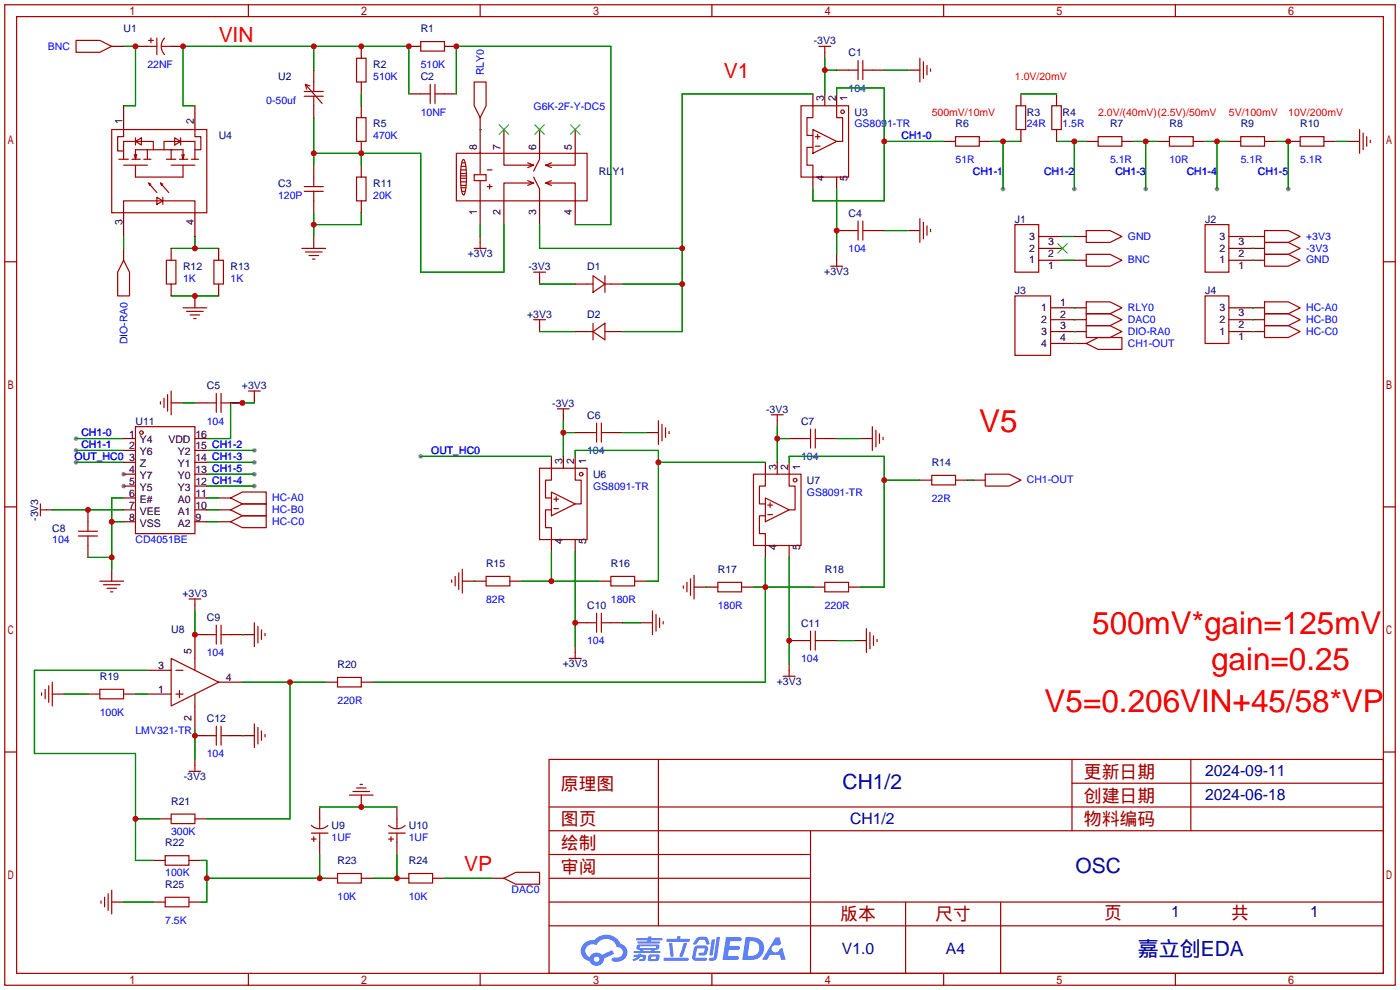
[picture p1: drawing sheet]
<svg xmlns="http://www.w3.org/2000/svg" width="299mm" height="212mm" viewBox="0 0 299 212" stroke-linecap="round" stroke-linejoin="round" font-family="sans-serif">
<g fill="#999">
<circle cx="26.4" cy="101.3" r=".51"/>
<circle cx="26.4" cy="103.9" r=".51"/>
<circle cx="229.6" cy="40.4" r=".51"/>
<circle cx="244.9" cy="40.4" r=".51"/>
<circle cx="260.1" cy="40.4" r=".51"/>
<circle cx="275.3" cy="40.4" r=".51"/>
<circle cx="16.3" cy="93.7" r=".51"/>
<circle cx="16.3" cy="96.3" r=".51"/>
<circle cx="16.3" cy="98.8" r=".51"/>
<circle cx="54.4" cy="96.3" r=".51"/>
<circle cx="54.4" cy="98.8" r=".51"/>
<circle cx="54.4" cy="101.3" r=".51"/>
<circle cx="54.4" cy="103.9" r=".51"/>
<circle cx="214.4" cy="40.4" r=".51"/>
<circle cx="89.9" cy="97.5" r=".51"/>
</g>
<g fill="none" stroke="#a10000" stroke-width=".25">
<path d="M1 1h297.2v209.6h-297.2zM3.6 3.6h292.1v204.4h-292.1zM53.1 1v2.6M102.6 1v2.6M152.1 1v2.6M201.7 1v2.6M251.2 1v2.6M1 55.9h2.6M295.7 55.9h2.5M1 108.3h2.6M295.7 108.3h2.5M1 160.7h2.6"/>
<path d="M117.3 162.3h178.4v45.7h-178.4zM117.3 177.5h178.4M117.3 172.5h178.4M140.7 162.3v35.6M173.2 177.5v30.5M229.1 162.3v15.2M229.1 167.4h66.6M254.5 162.3v15.2M295.7 160.7h2.5M117.3 182.6h55.9M117.3 197.9h178.4M117.3 192.8h178.4"/>
<path d="M117.3 187.7h55.9M193.5 192.8v15.2M213.9 192.8v15.2M53.1 208v2.6M102.6 208v2.6M152.1 208v2.6M201.7 208v2.6M251.2 208v2.6"/>
</g>
<g fill="#5487ff">
<path d="M155.2 200.3h2.6a.48 .48 0 0 1 .7 .4 .48 .48 0 0 1-.6 .4h-1.8l-.2 1.1h1.9a.43 .43 0 0 1 .4 .4 .43 .43 0 0 1-.5 .4h-1.9l-.2 1.3h1.7a.45 .45 0 0 1 .5 .2 .45 .45 0 0 1-.1 .6h-3.3z"/>
<path d="M165.7 200.3h.9l.4 1.5-.8 .3a.84 .84 0 0 0-1.2 .3 .84 .84 0 0 0 .4 1.1 .84 .84 0 0 0 1.1-.4l.1-.2 .6-.3 .7 2.5h-1l-.2-1h-2.1l-.6 1h-1.1z"/>
<path d="M152.1 200.8h.7l-.5 3.1a.36 .36 0 0 1-.3 .3 .36 .36 0 0 1-.4-.3z"/>
<path d="M153.2 200.2h.7l-.6 4.3a1.13 1.13 0 0 1-1.8 .6l.2-.4h.7l.2-.2z"/>
<path d="M148.9 200.6l.6-.4h1a.77 .77 0 0 1 .9 .5l.3 1-.2 .2h-.5l-.3-.9-.2-.2-1 .1-.7 1-.6-.1-.1-.2z"/>
<path d="M148.4 202.4l.6-.3h1.7a.81 .81 0 0 1 .7 .5 .81 .81 0 0 1-.2 .8 .81 .81 0 0 1-.9 .8h-.7a.32 .32 0 0 1-.3-.3 .32 .32 0 0 1 .4-.3h.7l.2-.9-1.6 .1-.4 1.8 2.2 .1a.32 .32 0 0 1 .3 .4 .32 .32 0 0 1-.4 .2h-2.2l-.5-.3-.1-.5z"/>
<path d="M141.9 204.7h5a.33 .33 0 0 1 .3 .3 .33 .33 0 0 1-.3 .3h-4.9l-.2-.1z"/>
<path d="M146.1 201.5h.8l-.7 2a.98 .98 0 0 1-.7 1.1l-.3-.3z"/>
<path d="M143 201.6h.7l.3 2.5a.34 .34 0 0 1-.3 .4 .34 .34 0 0 1-.4-.3z"/>
<path d="M142.5 200.7h2.1l.3-.6h.6l-.1 .6h1.7a.32 .32 0 0 1 .4 .3 .32 .32 0 0 1-.4 .3h-4.5l-.2-.2z"/>
<path d="M135.5 204.1h.9l.1-.3h.6v.3h.8a.82 .82 0 0 1-.5 1.3h-.8v-.4l.7-.1 .1-.3a.68 .68 0 0 0-1 .4l-1.1 .4-.1-.4 .9-.5h-.7z"/>
<path d="M136 200.5h2.4l.1-.3h.7v.3h2.2l.2 .3-.2 .2h-2.3v.2h1.8l.2 .3-.2 .1h-4.5l-.1-.4h2l.1-.2h-2.3l-.1-.2z"/>
<path d="M159.4 200.3l-.8 4.9h1.7a2.5 2.5 0 0 0 3-2.5 2.5 2.5 0 0 0-3.1-2.4zM160.3 201.1a1.61 1.61 0 0 1 2 1.5 1.61 1.61 0 0 1-1.8 1.7h-.7z"/>
<path d="M136.2 202a.55 .55 0 0 0-.2 .8 .55 .55 0 0 0 .7 .2l.1 .3h-1.3v.3l5.4 .1 .3-.2-.2-.2h-1.2l.2-.3a.7 .7 0 0 0 .8-.3 .7 .7 0 0 0 0-.8l-4.2-.1zM136.8 202.3l3.3-.1 .1 .1-.2 .3h-3.2zM137.5 203h1.7l-.2 .3h-1.4z"/>
<path d="M138.6 204.2a1.05 1.05 0 0 0 0 1.2 2.91 2.91 0 0 0 2.2-.2 .98 .98 0 0 0 0-1.2h-1.6zM139.2 204.5l.9-.1 .1 .4-.2 .2-.8-.1z"/>
<path d="M124.9 201.6a2.23 2.23 0 0 0-.7 2.3 2.23 2.23 0 0 0 1.8 1.6 1.58 1.58 0 0 0 1.8 .9 1.58 1.58 0 0 0 1.3-1.5l2.2-1.1-.5-.7-2.1 1a1.65 1.65 0 0 0-2.7 .4 1.45 1.45 0 0 1-.8-1.9 1.45 1.45 0 0 1 2-.7l.3 .1a2.3 2.3 0 0 1 2.3-1.3 2.3 2.3 0 0 1 2 1.7 1.12 1.12 0 0 1 1.3 1 1.12 1.12 0 0 1-1.1 1.2h-.7a.45 .45 0 0 0-.6 .4 .45 .45 0 0 0 .5 .5 2.21 2.21 0 0 0 2.2-.5 2.21 2.21 0 0 0 .5-2.3 2.13 2.13 0 0 0-1.3-1.1 3.3 3.3 0 0 0-5.6-.7l-1.1 .1zM127 205a.57 .57 0 0 1 1.1 0 .57 .57 0 0 1-1.1 0z"/>
</g>
<g fill="none" stroke="#a10000" stroke-width=".25">
<path d="M16.3 8.6h5l2.6 1.3-2.6 1.3h-5zM31.5 9.9h2M31.7 8.6h1.1M32.3 8.1v1M33.5 8.1v3.6M34.5 9.9h2.1M35.2 8.1a2.54 2.54 0 0 0 0 3.6M65 19.6h4.1M65.3 18l3.5 4.1M65.3 18l.9 .4M65.3 18l.2 1.1M67.1 17.5v2.1"/>
<path d="M76.2 12.4h2v5.1h-2zM89.9 8.9h5.1v2h-5.1zM91.9 18v4.1M93 18v4.1M101.3 17.5h2.6v5.1l-1.3 2.5-1.3-2.5zM175 9.9h2.5M176.3 9.9v1.3M181.4 15h2M183.4 13v4M184.4 15h2M184.4 13v4M196.6 12.4v5.1"/>
<path d="M197.4 13.2v3.6M198.1 14v2M198.9 14.7v.5M23.9 27.7h20.3v17.8h-20.3zM25.4 34h2M26.4 27.7v1.5h-1.3v3.1h1.3M26.4 35.3h5.1M28.2 34h1.8M28.7 33l.3 1M29 30.2l1.2-.7v1.5zM29 35.3v2.5h10.1v-2.5M29 29.5v1.5"/>
<path d="M29.2 33l-.2 1v-2h10.1v2l.3-1M30.7 34h1.6M31.5 32v2M31.7 39.1l.6 .3M32 39.6l-.3-.5 1.8 2M32.8 32v-1.8h-6.4v3.8M34.3 39.1l.5 .3M34.5 39.6l-.2-.5 1.8 2M35.1 32v-1.8h6.6v3.8M35.6 34h2M36.6 32v2M36.6 35.3h5.1"/>
<path d="M37.3 29.5l1.3 .7-1.3 .8zM38.4 34h1.7M38.6 29.5v1.5M38.9 33l.2 1M40.9 34h1.5M41.7 27.7v1.5h1.2v2.8h-1.2M65 39.9h4.1M65 20.6h4.1M67.1 20.6v2M67.1 37.8v2.1M76.2 25.1h2v5.1h-2zM76.2 37.8h2v5.1h-2z"/>
<path d="M89.9 20.1h2M93 20.1h2M97.5 32.8h28v10.1h-28zM98.6 39.6h1M98.6 38.9h1M98.6 38.1h1M98.6 37.6h1M98.6 37.1h1M98.6 36.3h1M98.6 35.6h1M98.8 34.8h.5M99 34.1l.2 .1a14.8 14.8 0 0 1 .2 7l-.4 .5-.3-.7a16.1 16.1 0 0 1 .1-6.6z"/>
<path d="M101.3 37.3h2.6v1.3h-2.6zM102.6 32.5v4.6M102.6 38.6v4.3M104.1 39.9h1.1M104.1 36.3h1.1M104.6 39.4v1M107.7 32.8v2.5h6.3l-1.2-.5M112.8 38.6l1.2 .5h-6.3v3.8M114 37.8l1.3 2.6v2.5M114 35.3l-1.2 .5M114 39.1l-1.2 .5M115.3 32.8v1.2l-1.3 2.6"/>
<path d="M117.9 39.6l-1.3-.5h6.3v3.8M117.9 38.6l-1.3 .5M117.9 34.8l-1.3 .5M122.9 32.8v2.5h-6.3l1.3 .5M171.2 22.6h10.2v15.2h-10.2zM173.7 27.7l5.1 2.5-5.1 2.6zM173.7 22.6v2.5h-1.2v3.9h1.2M173.7 31.5h-1.2v3.8h1.2v2.5M174.2 31.2h1.1M174.2 29.2h1.1M174.8 28.7v1M178.8 22.6v2.5h1.3v5.1h-1.3"/>
<path d="M204.2 29.2h5.1v2h-5.1zM217.2 22.6h2v5.1h-2zM224.8 22.6h2v5.1h-2zM234.7 29.2h5.1v2h-5.1zM249.9 29.2h5.1v2h-5.1zM265.2 29.2h5.1v2h-5.1zM277.9 29.2h5.1v2h-5.1zM290.6 27.7v5.1M291.3 28.4v3.6M292.1 29.2v2M292.9 30v.5M26.4 55.6l1.3 2.6v5h-2.6v-5z"/>
<path d="M26.4 45.5v-2.6h15.3v2.6M33.5 42.2l1.3 .7-1.3 .8zM34.8 42.2v1.5M35.6 55.6h2v5.1h-2zM45.7 55.6h2.1v5.1h-2.1zM64.5 53.1h5.1M65 40.9h4.1M65.3 53.8h3.5M66 54.6h2.1M66.8 55.4h.5M67.1 40.9v2M98.6 40.1h1"/>
<path d="M98.8 40.9h.5M101.3 53.1h2.6M102.6 51.8v1.3M114 58.2h2.6M115.3 58.2v1.2M126.7 58.9l2.6 1.8-2.6 1.8zM129.3 58.9v3.6M177.5 56.9h2.6M178.8 55.6v1.3M181.4 49.3h2M183.4 47.2v4.1M184.4 47.2v4.1"/>
<path d="M184.4 49.3h2M196.6 46.7v5.1M197.4 47.5v3.6M198.1 48.3v2M198.9 49v.5M216.9 48h5.1v10.2h-5.1zM232.2 54.4h5l2.6 1.2-2.6 1.3h-5zM232.2 49.3h5l2.6 1.2-2.6 1.3h-5zM257.6 48h5v10.2h-5zM270.3 49.3h5l2.6 1.2-2.6 1.3h-5zM270.3 51.8h5l2.6 1.3-2.6 1.3h-5zM270.3 54.4h5l2.6 1.2-2.6 1.3h-5z"/>
<path d="M39.1 65.8h5.1M39.9 66.5h3.5M40.6 67.3h2.1M41.4 68.1h.5M114 68.3h2.6M115.3 68.3v1.3M125.5 60.7h1.2M125.5 70.9h1.2M126.7 70.9l2.6-1.8v3.5zM126.7 69.1v3.5M129.3 60.7h1.3M129.3 70.9h1.3"/>
<path d="M216.9 63.2h7.6v12.7h-7.6zM232.2 64.5h5l2.6 1.3-2.6 1.3h-5zM232.2 73.4l2.5-1.3h5.1v2.6h-5.1zM232.2 69.6h5l2.6 1.3-2.6 1.2h-5zM232.2 67.1h5l2.6 1.2-2.6 1.3h-5zM257.6 63.2h5v10.2h-5zM270.3 64.5h5l2.6 1.3-2.6 1.3h-5zM270.3 67.1h5l2.6 1.2-2.6 1.3h-5zM270.3 69.6h5l2.6 1.3-2.6 1.2h-5zM29 91.2h12.7v22.8h-12.7zM34.3 85.9v.5M35.1 85.1v2"/>
<path d="M35.8 84.3v3.6M36.6 83.6v5M44.2 86.1h2M46.2 84.1v4M47.2 84.1v4M47.2 86.1h2.1M53.1 83.6h2.5M54.4 83.6v1.2M119.1 87.4h2.6M120.4 87.4v1.2M125.5 92.5h2M127.5 90.4v4.1"/>
<path d="M128.5 92.5h2.1M128.5 90.4v4.1M140.7 89.9v5.1M141.5 90.7v3.5M142.2 91.4v2.1M143 92.2v.5M164.8 88.6h2.6M166.1 88.6v1.3M171.2 93.7h2M173.2 91.7v4.1M174.2 93.7h2.1M174.2 91.7v4.1"/>
<path d="M186.4 91.2v5.1M187.2 91.9v3.6M188 92.7v2M188.7 93.5v.5M8.6 107.7v2.5M8.6 109h1.3M16.8 113.5h4M16.8 114.6h4M18.8 111.5v2M18.8 114.6v2M49.3 106.4l2.5-1.2h5.1v2.5h-5.1zM49.3 109l2.5-1.3h5.1v2.5h-5.1z"/>
<path d="M49.3 111.5l2.5-1.3h5.1v2.6h-5.1zM115.3 100.1h10.2v15.2h-10.2zM117.9 105.2l5 2.5-5 2.5zM117.9 100.1v2.5h-1.3v3.8h1.3M117.9 109h-1.3v3.8h1.3v2.5M118.4 108.7h1M118.4 106.7h1M118.9 106.2v1M122.9 100.1v2.5h1.3v5.1h-1.3M161 101.3h10.2v15.3h-10.2zM163.6 106.4l5.1 2.6-5.1 2.5zM163.6 101.3v2.6h-1.3v3.8h1.3"/>
<path d="M163.6 110.2h-1.3v3.8h1.3v2.6M164.1 110h1M164.1 107.9h1M164.6 107.4v1.1M168.7 101.3v2.6h1.2v5.1h-1.2M199.1 101.6h5.1v2h-5.1zM210.6 101.3h5l2.6 1.3-2.6 1.3h-5zM21.3 124.2h5.1M22.1 125h3.6M22.9 125.7h2M23.6 126.5h.5M40.4 128h2.5"/>
<path d="M41.7 128v1.3M44.2 135.6h2M46.2 133.6v4.1M47.2 133.6v4.1M47.2 135.6h2.1M54.4 133.1v5.1M55.1 133.9v3.5M55.9 134.6v2.1M56.6 135.4v.5M96.5 124v.5M97.3 123.2v2M98 122.4v3.6"/>
<path d="M98.8 121.7v5M103.9 123.2h5.1v2h-5.1zM122.9 139.4v1.3M125.5 133.1h2M127.5 131.1v4M128.5 131.1v4M128.5 133.1h2.1M130.6 123.2h5v2h-5zM139.4 130.6v5M140.2 131.3v3.6M141 132.1v2M141.7 132.8v.6"/>
<path d="M146 125.2v.5M146.8 124.5v2M147.6 123.7v3.6M148.3 122.9v5.1M153.4 124.5h5.1v2h-5.1zM171.2 136.9h2M173.2 134.9v4M174.2 134.9v4M174.2 136.9h2.1M176.3 124.5h5.1v2h-5.1zM185.2 134.4v5M185.9 135.1v3.6"/>
<path d="M186.7 135.9v2M187.5 136.7v.5M8.9 148.1v.5M9.7 147.3v2.1M10.4 146.6v3.5M11.2 145.8v5.1M21.3 147.3h5.1v2.1h-5.1zM36.6 140.7l10.1 5.1-10.1 5.1zM37.6 148.3h1.5M37.6 143.3h1.5M38.4 147.6v1.5M41.7 140.7v2.6"/>
<path d="M41.7 148.3v2.6M44.2 157.2h2M46.2 155.2v4.1M47.2 155.2v4.1M47.2 157.2h2.1M54.4 154.7v5.1M55.1 155.4v3.6M55.9 156.2v2M56.6 157v.5M72.1 144.8h5.1v2h-5.1zM121.7 140.7h2.5M167.4 144.5h2.5"/>
<path d="M168.7 143.3v1.2M36.6 174h5.1v2h-5.1zM40.4 164.8h2.5M41.7 163.6v1.2M66.5 176.4a2.54 2.54 0 0 0 3.6 0M66.5 179.3h1.1M66.5 178.1h3.6M67.1 178.8v1M68.3 175v2M68.3 178.1v2M74.7 169.9h5.1M75.4 169.2h3.6"/>
<path d="M76.2 168.4h2M77 167.6h.5M83.1 176.4a2.54 2.54 0 0 0 3.5 0M83.1 179.3h1M83.1 178.1h3.5M83.6 178.8v1M84.8 175v2M84.8 178.1v2M21.6 192.5v.5M22.4 191.8v2M23.1 191v3.6M23.9 190.2v5.1"/>
<path d="M35.3 182.9h5.1v2h-5.1zM35.3 191.8h5.1v2h-5.1zM72.1 186.7h5.1v2h-5.1zM87.4 186.7h5.1v2h-5.1zM107.7 187.7l2.5-1.3h5.1v2.6h-5.1z"/>
<circle cx="180.1" cy="23.9" r=".38"/>
<circle cx="30.2" cy="92.5" r=".38"/>
<circle cx="124.2" cy="101.3" r=".38"/>
<circle cx="169.9" cy="102.6" r=".38"/>
</g>
<g fill="none" stroke="#870000" stroke-width=".25">
<path d="M23.9 9.9h2.5M29 9.9h2.5M36.6 9.9h2.5M67.1 15v2.5M77.2 9.9v2.5M77.2 17.5v2.6M87.4 9.9h2.5M95 9.9h2.5M176.3 11.2v1.2M178.8 15h2.6M186.4 15h2.6M194.1 15h2.5"/>
<path d="M26.4 22.6v5.1M41.7 22.6v5.1M67.1 22.6v2.5M67.1 35.3v2.5M77.2 22.6v2.5M77.2 30.2v2.6M77.2 35.3v2.5M87.4 20.1h2.5M95 20.1h2.5M102.6 25.1v7.7M107.7 27.7v5.1M115.3 27.7v5.1"/>
<path d="M122.9 27.7v5.1M173.7 20.1v2.5M173.7 37.8v2.6M176.3 20.1v2.5M178.8 20.1v2.5M178.8 37.8v2.6M201.7 30.2h2.5M209.3 30.2h2.5M218.2 20.1v2.5M218.2 27.7v2.5M225.8 20.1v2.5M225.8 27.7v2.5"/>
<path d="M232.2 30.2h2.5M239.8 30.2h2.5M247.4 30.2h2.5M255 30.2h2.6M262.6 30.2h2.6M270.3 30.2h2.5M275.3 30.2h2.6M283 30.2h2.5M288 30.2h2.6M26.4 45.5v5M26.4 53.1v2.5M36.6 53.1v2.5"/>
<path d="M41.7 45.5v5M46.7 53.1v2.5M67.1 42.9v2.6M67.1 50.5v2.6M77.2 42.9v2.6M102.6 42.9v5.1M102.6 50.5v1.3M107.7 42.9v5.1M115.3 42.9v5.1M115.3 59.4v1.3M122.9 42.9v5.1M178.8 49.3h2.6"/>
<path d="M178.8 54.4v1.2M186.4 49.3h2.6M194.1 49.3h2.5M222 55.6h5.1M222 53.1h5.1M222 50.5h5.1M229.6 55.6h2.6M229.6 50.5h2.6M262.6 55.6h7.7M262.6 53.1h7.7M262.6 50.5h7.7M36.6 60.7v2.5"/>
<path d="M41.7 63.2v2.6M46.7 60.7v2.5M115.3 69.6v1.3M122.9 60.7h2.6M122.9 70.9h2.6M130.6 60.7h2.5M130.6 70.9h2.5M224.5 70.9h7.7M224.5 65.8h7.7M224.5 68.3h7.7M224.5 73.4h7.7M262.6 70.9h7.7"/>
<path d="M262.6 65.8h7.7M262.6 68.3h7.7M26.4 93.7h2.6M26.4 96.3h2.6M26.4 98.8h2.6M36.6 86.1h2.5M41.7 86.1h2.5M41.7 93.7h2.5M41.7 96.3h2.5M41.7 98.8h2.5M49.3 86.1h2.5M54.4 84.8v1.3"/>
<path d="M117.9 97.5v2.6M120.4 88.6v1.3M120.4 97.5v2.6M122.9 97.5v2.6M122.9 92.5h2.6M130.6 92.5h2.5M138.2 92.5h2.5M163.6 98.8v2.5M166.1 89.9v1.3M166.1 98.8v2.5M168.7 98.8v2.5M168.7 93.7h2.5"/>
<path d="M176.3 93.7h2.5M183.9 93.7h2.5M9.9 109h1.3M18.8 109v2.5M18.8 116.6v2.5M26.4 106.4h2.6M26.4 109h2.6M26.4 111.5h2.6M26.4 101.3h2.6M26.4 103.9h2.6M41.7 106.4h2.5M41.7 109h2.5"/>
<path d="M41.7 111.5h2.5M41.7 101.3h2.5M41.7 103.9h2.5M46.7 106.4h2.6M46.7 109h2.6M46.7 111.5h2.6M117.9 115.3v2.6M122.9 115.3v2.6M163.6 116.6v2.5M168.7 116.6v2.5M196.6 102.6h2.5M204.2 102.6h2.6"/>
<path d="M208 102.6h2.6M23.9 121.7v2.5M41.7 129.3v1.3M44.2 135.6h-2.5v5.1M49.3 135.6h5.1M98.8 124.2h5.1M109 124.2h2.5M122.9 138.2v1.2M122.9 133.1h2.6M128 124.2h2.6M130.6 133.1h2.5M135.6 124.2h2.6"/>
<path d="M136.9 133.1h2.5M148.3 125.5h5.1M158.5 125.5h2.5M168.7 136.9h2.5M173.7 125.5h2.6M176.3 136.9h2.5M181.4 125.5h2.5M182.6 136.9h2.6M11.2 148.3h2.5M18.8 148.3h2.5M26.4 148.3h2.6M31.5 148.3h5.1"/>
<path d="M31.5 143.3h5.1M41.7 150.9v5.1M41.7 157.2h2.5M46.7 145.8h5.1M49.3 157.2h5.1M69.6 145.8h2.5M77.2 145.8h2.6M168.7 142v1.3M34 175h2.6M41.7 162.3v1.3M41.7 175h2.5M68.3 172.5v2.5"/>
<path d="M77.2 169.9v2.6M84.8 172.5v2.5M23.9 192.8h2.5M32.8 183.9h2.5M32.8 192.8h2.5M40.4 183.9h2.5M40.4 192.8h2.5M68.3 180.1v2.5M69.6 187.7h2.5M77.2 187.7h2.6M84.8 187.7h2.6M84.8 180.1v2.5"/>
<path d="M92.5 187.7h2.5M105.2 187.7h2.5"/>
</g>
<g fill="none" stroke="#008700" stroke-width=".25">
<path d="M26.4 9.9h2.6v12.7h-2.6M67.1 9.9v5.1M176.3 12.4v7.7M176.3 15h2.5M189 15h5.1M67.1 25.1v10.2M67.1 32.8h22.8v25.4h17.8v-10.2M77.2 20.1v2.5M77.2 32.8v2.5M87.4 20.1v-10.2h-48.3v12.7h2.6M97.5 20.1v-10.2h33.1v38.1h-7.7M102.6 27.7h.1"/>
<path d="M173.7 20.1h-27.9v50.8h-12.7M178.8 20.1v-1.3h10.2v24.1h-15.3v-2.5M189 30.2h12.7M211.8 30.2h6.4M214.4 30.2v10.2M218.2 20.1h7.6M225.8 30.2h6.4M229.6 30.2v10.2M242.3 30.2h5.1M244.9 30.2v10.2M257.6 30.2h5M260.1 30.2v10.2"/>
<path d="M272.8 30.2h2.5v10.2M285.5 30.2h2.5M26.4 50.5v2.6M36.6 53.1h10.1M41.7 50.5v2.6M67.1 45.5v5M77.2 45.5v2.5h-10.1M102.6 48v2.5M115.3 48v5.1h30.5M178.8 40.4v14M189 49.3h5.1M227.1 50.5h2.5"/>
<path d="M227.1 55.6h2.5M267.7 50.5h.1M267.7 53.1h.1M267.7 55.6h.1M36.6 63.2h10.1M115.3 60.7h7.6M115.3 70.9h7.6M133.1 60.7h12.7M229.6 65.8h.1M229.6 70.9h.1M229.6 68.3h.1M229.6 73.4h.1"/>
<path d="M267.7 65.8h.1M267.7 68.3h.1M267.7 70.9h.1M16.3 93.7h10.1M16.3 96.3h10.1M16.3 98.8h10.1M39.1 86.1h2.6M44.2 96.3h10.2M44.2 98.8h10.2M54.4 86.1h-5.1v7.6h-5.1M89.9 97.5h28M120.4 89.9v7.6"/>
<path d="M120.4 92.5h2.5M122.9 97.5v-1.2h17.8v27.9h-2.5M133.1 92.5h5.1M140.7 98.8h22.9M166.1 93.7h2.6M166.1 91.2v7.6M168.7 98.8v-1.3h20.3v28h-5.1M178.8 93.7h5.1M11.2 109h15.2M18.8 119.1h5.1M23.9 111.5h2.5M26.4 106.4h-2.5v15.3"/>
<path d="M44.2 101.3h10.2M44.2 103.9h10.2M44.2 106.4h2.5M44.2 109h2.5M44.2 111.5h2.5M117.9 117.9v6.3M122.9 117.9v20.3M163.6 119.1v26.7h-83.8M168.7 119.1v22.9M189 102.6h7.6M206.8 102.6h1.2M41.7 130.6v5"/>
<path d="M51.8 135.6h.1M101.3 124.2h.1M111.5 124.2h16.5M133.1 133.1h3.8M150.9 125.5h.1M161 125.5h12.7M178.8 136.9h3.8M13.7 148.3h5.1M29 148.3h2.5M31.5 143.3h-24.1v17.7h21.6v22.9h3.8M41.7 156v6.3M51.8 157.2h.1"/>
<path d="M51.8 145.8h17.8M62 145.8v29.2h-17.8M29 175h5M68.3 172.5h16.5M26.4 192.8h6.4M42.9 183.9h1.3v8.9h-1.3M44.2 187.7h25.4M68.3 182.6v5.1M84.8 182.6v5.1h-5M95 187.7h10.2"/>
</g>
<path d="M106.7 26.7l2 2M108.7 26.7l-2 2M114.3 26.7l2 2M116.3 26.7l-2 2M121.9 26.7l2.1 2M124 26.7l-2.1 2M226.1 52.1l2 2M228.1 52.1l-2 2" fill="none" stroke="#3c3" stroke-width=".25"/>
<g fill="#c00">
<circle cx="229.6" cy="30.2" r=".63"/>
<circle cx="244.9" cy="30.2" r=".63"/>
<circle cx="260.1" cy="30.2" r=".63"/>
<circle cx="275.3" cy="30.2" r=".63"/>
<circle cx="176.3" cy="15" r=".63"/>
<circle cx="51.8" cy="86.1" r=".63"/>
<circle cx="23.9" cy="111.5" r=".63"/>
<circle cx="23.9" cy="119.1" r=".63"/>
<circle cx="18.8" cy="109" r=".63"/>
<circle cx="29" cy="9.9" r=".63"/>
<circle cx="41.7" cy="53.1" r=".63"/>
<circle cx="67.1" cy="48" r=".63"/>
<circle cx="87.4" cy="9.9" r=".63"/>
<circle cx="77.2" cy="9.9" r=".63"/>
<circle cx="67.1" cy="9.9" r=".63"/>
<circle cx="39.1" cy="9.9" r=".63"/>
<circle cx="77.2" cy="32.8" r=".63"/>
<circle cx="67.1" cy="32.8" r=".63"/>
<circle cx="97.5" cy="9.9" r=".63"/>
<circle cx="214.4" cy="30.2" r=".63"/>
<circle cx="41.7" cy="63.2" r=".63"/>
<circle cx="145.8" cy="53.1" r=".63"/>
<circle cx="145.8" cy="60.7" r=".63"/>
<circle cx="189" cy="30.2" r=".63"/>
<circle cx="178.8" cy="49.3" r=".63"/>
<circle cx="120.4" cy="92.5" r=".63"/>
<circle cx="122.9" cy="133.1" r=".63"/>
<circle cx="166.1" cy="93.7" r=".63"/>
<circle cx="168.7" cy="136.9" r=".63"/>
<circle cx="140.7" cy="98.8" r=".63"/>
<circle cx="189" cy="102.6" r=".63"/>
<circle cx="41.7" cy="135.6" r=".63"/>
<circle cx="41.7" cy="157.2" r=".63"/>
<circle cx="117.9" cy="124.2" r=".63"/>
<circle cx="163.6" cy="125.5" r=".63"/>
<circle cx="84.8" cy="187.7" r=".63"/>
<circle cx="77.2" cy="172.5" r=".63"/>
<circle cx="29" cy="175" r=".63"/>
<circle cx="62" cy="145.8" r=".63"/>
<circle cx="68.3" cy="187.7" r=".63"/>
<circle cx="44.2" cy="187.7" r=".63"/>
</g>
<g font-size="6.7" fill="#f00">
<text x="209.3" y="92.4">V5</text>
<text x="233.4" y="135.6">500mV*gain=125mV</text>
<text x="258.8" y="143.2">gain=0.25</text>
<text x="223.3" y="152.1">V5=0.206VIN+45/58*VP</text>
</g>
<g font-size="4.5" fill="#f00">
<text x="46.7" y="9">VIN</text>
<text x="154.7" y="16.6">V1</text>
<text x="99.2" y="186.2">VP</text>
</g>
<g font-size="4.5" fill="#000080">
<text x="180.1" y="168.7">CH1/2</text>
<text x="229.8" y="186.5">OSC</text>
<text x="243.2" y="204.3">嘉立创EDA</text>
</g>
<g font-size="3.8" fill="#a00000">
<text x="231.6" y="166.2">更新日期</text>
<text x="119.9" y="168.8">原理图</text>
<text x="231.6" y="171.3">创建日期</text>
<text x="119.9" y="176.4">图页</text>
<text x="231.6" y="176.4">物料编码</text>
<text x="119.9" y="181.5">绘制</text>
<text x="119.9" y="186.6">审阅</text>
<text x="179.6" y="196.7">版本</text>
<text x="199.9" y="196.7">尺寸</text>
<text x="236" y="196.5">页</text>
<text x="263.1" y="196.5">共</text>
</g>
<g font-size="3.4" fill="#000080">
<text x="257.6" y="165.9">2024-09-11</text>
<text x="257.6" y="170.9">2024-06-18</text>
<text x="181.7" y="176">CH1/2</text>
<text x="250.3" y="196.1">1</text>
<text x="280" y="196.1">1</text>
<text x="179.9" y="204">V1.0</text>
<text x="202.2" y="204">A4</text>
</g>
<g font-size="2.2" fill="#00f">
<text x="10.3" y="10.6">BNC</text>
<text x="31.5" y="14.5">22NF</text>
<text x="79.8" y="17.1">510K</text>
<text x="89.9" y="14.5">510K</text>
<text x="103.4" y="16.1" transform="rotate(-90 103.4 16.1)">RLY0</text>
<text x="56.9" y="22.2">0-50uf</text>
<text x="114" y="23.4">G6K-2F-Y-DC5</text>
<text x="181.4" y="19.6">104</text>
<text x="79.8" y="29.8">470K</text>
<text x="89.9" y="24.7">10NF</text>
<text x="182.6" y="27.2">GS8091-TR</text>
<text x="192.7" y="29.8">CH1-0</text>
<text x="219.5" y="27.2">24R</text>
<text x="227.1" y="27.2">1.5R</text>
<text x="204.2" y="34.9">51R</text>
<text x="237.2" y="34.9">5.1R</text>
<text x="249.9" y="34.9">10R</text>
<text x="265.2" y="34.9">5.1R</text>
<text x="277.9" y="34.9">5.1R</text>
<text x="207.9" y="37.4">CH1-1</text>
<text x="223.1" y="37.4">CH1-2</text>
<text x="238.4" y="37.4">CH1-3</text>
<text x="253.6" y="37.4">CH1-4</text>
<text x="268.9" y="37.4">CH1-5</text>
<text x="59.4" y="42.5">120P</text>
<text x="79.8" y="42.5">20K</text>
<text x="181.4" y="53.9">104</text>
<text x="241" y="51.2">GND</text>
<text x="279.1" y="51.2">+3V3</text>
<text x="279.1" y="53.8">-3V3</text>
<text x="241" y="56.3">BNC</text>
<text x="279.1" y="56.3">GND</text>
<text x="39.1" y="60.3">1K</text>
<text x="49.3" y="60.3">1K</text>
<text x="241" y="66.5">RLY0</text>
<text x="241" y="71.5">DIO-RA0</text>
<text x="241" y="69">DAC0</text>
<text x="279.1" y="66.5">HC-A0</text>
<text x="279.1" y="69">HC-B0</text>
<text x="279.1" y="71.5">HC-C0</text>
<text x="27.2" y="73.6" transform="rotate(-90 27.2 73.6)">DIO-RA0</text>
<text x="241" y="74.1">CH1-OUT</text>
<text x="17.4" y="93.3">CH1-0</text>
<text x="17.4" y="95.8">CH1-1</text>
<text x="44.2" y="90.7">104</text>
<text x="16" y="98.4">OUT_HC0</text>
<text x="92.2" y="97.1">OUT_HC0</text>
<text x="125.5" y="97.1">104</text>
<text x="171.2" y="98.4">104</text>
<text x="58.2" y="107.1">HC-A0</text>
<text x="126.7" y="104.7">GS8091-TR</text>
<text x="172.5" y="106">GS8091-TR</text>
<text x="199.1" y="107.2">22R</text>
<text x="219.5" y="103.3">CH1-OUT</text>
<text x="58.2" y="109.6">HC-B0</text>
<text x="58.2" y="112.2">HC-C0</text>
<text x="11.2" y="116.1">104</text>
<text x="29" y="116.1">CD4051BE</text>
<text x="103.9" y="128.8">82R</text>
<text x="130.6" y="128.8">180R</text>
<text x="153.4" y="130.1">180R</text>
<text x="176.3" y="130.1">220R</text>
<text x="125.5" y="137.7">104</text>
<text x="44.2" y="140.3">104</text>
<text x="171.2" y="141.5">104</text>
<text x="21.3" y="153">100K</text>
<text x="72.1" y="150.4">220R</text>
<text x="29" y="156.8">LMV321-TR</text>
<text x="44.2" y="161.9">104</text>
<text x="36.6" y="178.4">300K</text>
<text x="70.9" y="179.6">1UF</text>
<text x="87.4" y="179.6">1UF</text>
<text x="35.3" y="187.3">100K</text>
<text x="109.3" y="190.9">DAC0</text>
<text x="35.3" y="197.4">7.5K</text>
<text x="72.1" y="192.3">10K</text>
<text x="87.4" y="192.3">10K</text>
</g>
<g font-size="2.2" fill="#000080">
<text x="26.4" y="6.9">U1</text>
<text x="89.9" y="6.9">R1</text>
<text x="173.9" y="9.5">-3V3</text>
<text x="181.4" y="12">C1</text>
<text x="59.4" y="17.1">U2</text>
<text x="79.8" y="14.5">R2</text>
<text x="89.9" y="17.1">C2</text>
<text x="46.7" y="29.8">U4</text>
<text x="79.8" y="27.2">R5</text>
<text x="182.6" y="24.7">U3</text>
<text x="204.2" y="27.2">R6</text>
<text x="219.5" y="24.7">R3</text>
<text x="227.1" y="24.7">R4</text>
<text x="237.2" y="27.2">R7</text>
<text x="249.9" y="27.2">R8</text>
<text x="265.2" y="27.2">R9</text>
<text x="277.9" y="27.2">R10</text>
<text x="59.4" y="39.9">C3</text>
<text x="79.8" y="39.9">R11</text>
<text x="128" y="37.4">RLY1</text>
<text x="181.4" y="46.3">C4</text>
<text x="216.9" y="47.6">J1</text>
<text x="257.6" y="47.6">J2</text>
<text x="39.1" y="57.7">R12</text>
<text x="49.3" y="57.7">R13</text>
<text x="100" y="54.9">+3V3</text>
<text x="112.9" y="57.7">-3V3</text>
<text x="125.5" y="57.7">D1</text>
<text x="176.2" y="58.7">+3V3</text>
<text x="216.9" y="62.8">J3</text>
<text x="257.6" y="62.8">J4</text>
<text x="112.7" y="67.9">+3V3</text>
<text x="125.5" y="67.9">D2</text>
<text x="44.2" y="83.1">C5</text>
<text x="51.7" y="83.1">+3V3</text>
<text x="118" y="86.9">-3V3</text>
<text x="125.5" y="89.5">C6</text>
<text x="163.7" y="88.2">-3V3</text>
<text x="29" y="90.7">U11</text>
<text x="171.2" y="90.7">C7</text>
<text x="199.1" y="99.6">R14</text>
<text x="126.7" y="102.2">U6</text>
<text x="172.5" y="103.4">U7</text>
<text x="8.2" y="111.3" transform="rotate(-90 8.2 111.3)">-3V3</text>
<text x="11.2" y="113.6">C8</text>
<text x="103.9" y="121.2">R15</text>
<text x="130.6" y="121.2">R16</text>
<text x="153.4" y="122.5">R17</text>
<text x="176.3" y="122.5">R18</text>
<text x="39" y="127.6">+3V3</text>
<text x="125.5" y="130.1">C10</text>
<text x="36.6" y="135.2">U8</text>
<text x="44.2" y="132.6">C9</text>
<text x="171.2" y="133.9">C11</text>
<text x="72.1" y="142.8">R20</text>
<text x="120.3" y="142.5">+3V3</text>
<text x="21.3" y="145.3">R19</text>
<text x="166" y="146.3">+3V3</text>
<text x="44.2" y="154.2">C12</text>
<text x="39.3" y="166.6">-3V3</text>
<text x="36.6" y="172">R21</text>
<text x="70.9" y="177.1">U9</text>
<text x="87.4" y="177.1">U10</text>
<text x="35.3" y="180.9">R22</text>
<text x="72.1" y="184.7">R23</text>
<text x="87.4" y="184.7">R24</text>
<text x="35.3" y="189.8">R25</text>
</g>
<g font-size="2.2" fill="#f00">
<text x="216.9" y="17.1">1.0V/20mV</text>
<text x="199.1" y="24.7">500mV/10mV</text>
<text x="234.7" y="24.7">2.0V/(40mV)(2.5V)/50mV</text>
<text x="262.6" y="24.7">5V/100mV</text>
<text x="275.3" y="24.7">10V/200mV</text>
</g>
<g font-size="2.2">
<text x="176.1" y="21.7" transform="rotate(-90 176.1 21.7)">3</text>
<text x="178.6" y="21.7" transform="rotate(-90 178.6 21.7)">2</text>
<text x="181.2" y="21.7" transform="rotate(-90 181.2 21.7)">1</text>
<text x="26.2" y="26.4" transform="rotate(-90 26.2 26.4)">1</text>
<text x="41.4" y="26.4" transform="rotate(-90 41.4 26.4)">2</text>
<text x="101.9" y="32" transform="rotate(-90 101.9 32)">8</text>
<text x="107" y="32" transform="rotate(-90 107 32)">7</text>
<text x="114.6" y="32" transform="rotate(-90 114.6 32)">6</text>
<text x="122.2" y="32" transform="rotate(-90 122.2 32)">5</text>
<text x="176.1" y="38.7" transform="rotate(-90 176.1 38.7)">4</text>
<text x="181.2" y="38.7" transform="rotate(-90 181.2 38.7)">5</text>
<text x="26.2" y="48" transform="rotate(-90 26.2 48)">3</text>
<text x="41.4" y="48" transform="rotate(-90 41.4 48)">4</text>
<text x="101.9" y="45.9" transform="rotate(-90 101.9 45.9)">1</text>
<text x="107" y="45.9" transform="rotate(-90 107 45.9)">2</text>
<text x="114.6" y="45.9" transform="rotate(-90 114.6 45.9)">3</text>
<text x="122.2" y="45.9" transform="rotate(-90 122.2 45.9)">4</text>
<text x="220" y="53.8">2</text>
<text x="220" y="51.2">3</text>
<text x="224" y="52.3">3</text>
<text x="260.6" y="53.8">2</text>
<text x="260.6" y="51.2">3</text>
<text x="264.7" y="52.3">3</text>
<text x="220" y="56.3">1</text>
<text x="224" y="57.4">1</text>
<text x="224" y="54.9">2</text>
<text x="260.6" y="56.3">1</text>
<text x="264.7" y="57.4">1</text>
<text x="264.7" y="54.9">2</text>
<text x="226.6" y="65.3">1</text>
<text x="222.5" y="66.5">1</text>
<text x="222.5" y="69">2</text>
<text x="222.5" y="71.5">3</text>
<text x="226.6" y="67.9">2</text>
<text x="226.6" y="70.4">3</text>
<text x="260.6" y="71.5">1</text>
<text x="260.6" y="69">2</text>
<text x="260.6" y="66.5">3</text>
<text x="264.7" y="70.1">2</text>
<text x="264.7" y="67.6">3</text>
<text x="222.5" y="74.1">4</text>
<text x="226.6" y="73">4</text>
<text x="264.7" y="72.7">1</text>
<text x="27.6" y="93.5">1</text>
<text x="29.9" y="94.8">Y4</text>
<text x="36" y="94.8">VDD</text>
<text x="41.8" y="93.5">16</text>
<text x="27.6" y="96.1">2</text>
<text x="27.6" y="98.6">3</text>
<text x="27.6" y="101.1">4</text>
<text x="29.9" y="97.3">Y6</text>
<text x="29.9" y="99.9">Z</text>
<text x="38" y="99.9">Y1</text>
<text x="38" y="97.3">Y2</text>
<text x="41.8" y="101.1">13 CH1-5</text>
<text x="41.8" y="98.6">14 CH1-3</text>
<text x="41.8" y="96.1">15 CH1-2</text>
<text x="120.2" y="99.2" transform="rotate(-90 120.2 99.2)">3</text>
<text x="122.7" y="99.2" transform="rotate(-90 122.7 99.2)">2</text>
<text x="125.3" y="99.2" transform="rotate(-90 125.3 99.2)">1</text>
<text x="165.9" y="100.4" transform="rotate(-90 165.9 100.4)">3</text>
<text x="168.5" y="100.4" transform="rotate(-90 168.5 100.4)">2</text>
<text x="171" y="100.4" transform="rotate(-90 171 100.4)">1</text>
<text x="27.6" y="103.7">5</text>
<text x="27.6" y="106.2">6</text>
<text x="29.9" y="102.4">Y7</text>
<text x="29.9" y="104.9">Y5</text>
<text x="29.9" y="107.5">E#</text>
<text x="38" y="107.5">A0</text>
<text x="38" y="104.9">Y3</text>
<text x="38" y="102.4">Y0</text>
<text x="41.8" y="106.2">11</text>
<text x="41.8" y="103.7">12 CH1-4</text>
<text x="27.6" y="108.8">7</text>
<text x="27.6" y="111.3">8</text>
<text x="29.9" y="110">VEE</text>
<text x="29.9" y="112.6">VSS</text>
<text x="38" y="112.6">A2</text>
<text x="38" y="110">A1</text>
<text x="41.8" y="111.3">9</text>
<text x="41.8" y="108.8">10</text>
<text x="120.2" y="116.2" transform="rotate(-90 120.2 116.2)">4</text>
<text x="125.3" y="116.2" transform="rotate(-90 125.3 116.2)">5</text>
<text x="165.9" y="117.5" transform="rotate(-90 165.9 117.5)">4</text>
<text x="171" y="117.5" transform="rotate(-90 171 117.5)">5</text>
<text x="33.8" y="143">3</text>
<text x="41" y="139.7" transform="rotate(-90 41 139.7)">5</text>
<text x="33.8" y="148.1">1</text>
<text x="48.3" y="145.6">4</text>
<text x="41" y="154.1" transform="rotate(-90 41 154.1)">2</text>
</g>
</svg>
